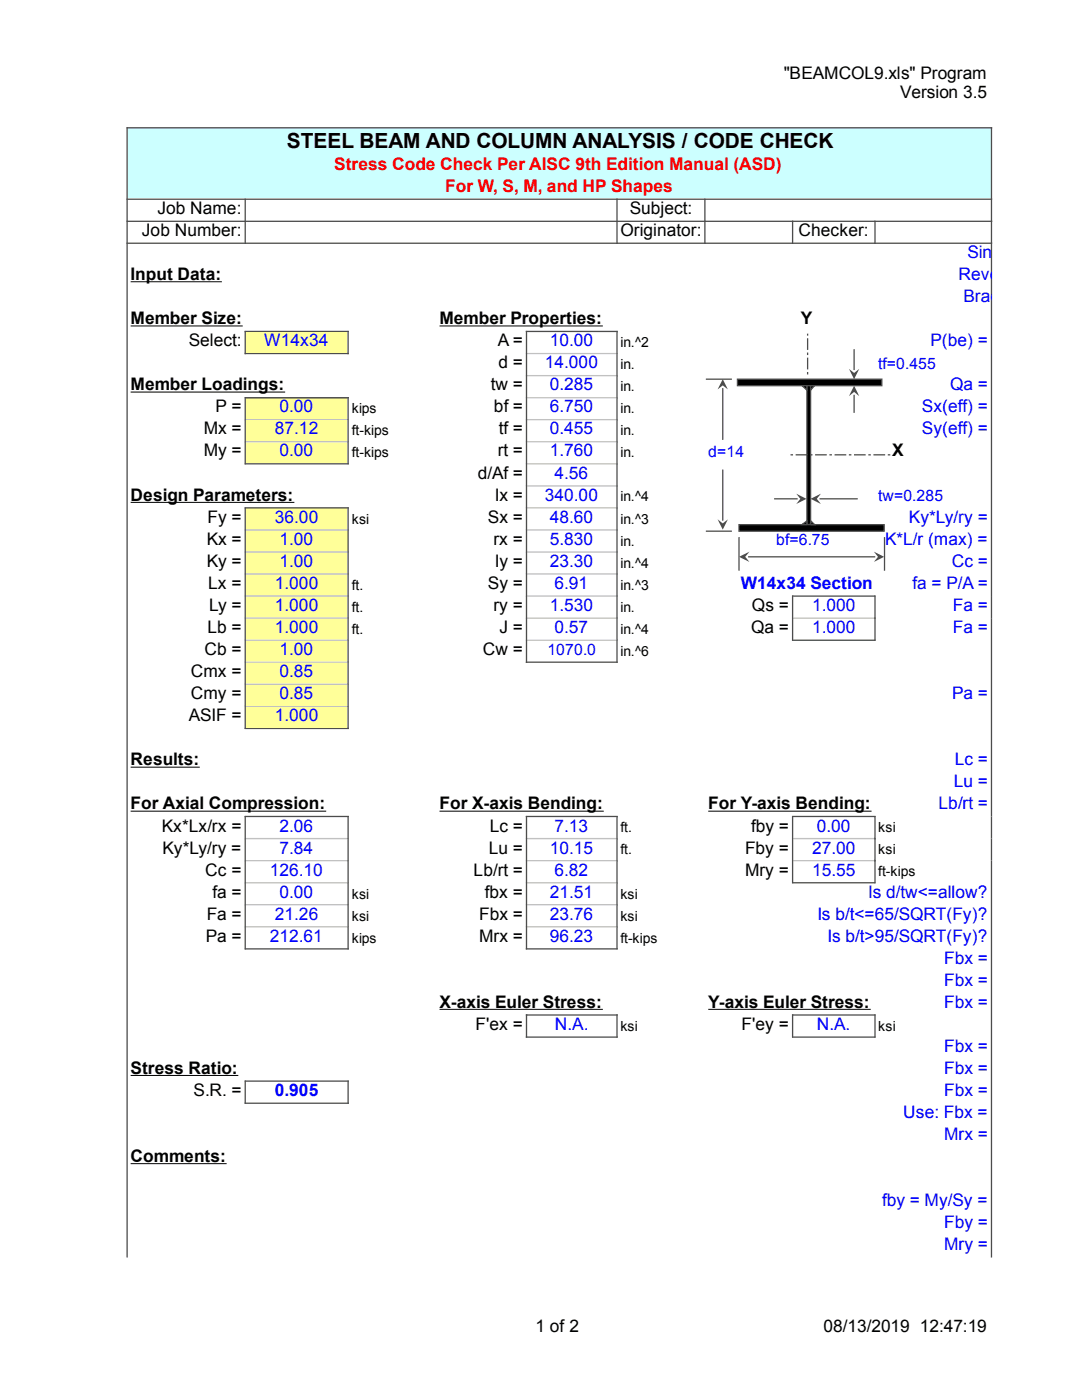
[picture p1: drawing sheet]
<svg xmlns="http://www.w3.org/2000/svg" width="216mm" height="279mm" viewBox="0 0 216 279" stroke-linecap="round" stroke-linejoin="round" font-family="sans-serif">
<path d="M25.4 25.4h172.4v14.3h-172.4z" fill-rule="evenodd" fill="#cff"/>
<g fill="#fff">
<path d="M25.4 39.7h172.4v8.8h-172.4z" fill-rule="evenodd"/>
<path d="M25.4 48.5h132.7v4.4h-132.7z" fill-rule="evenodd"/>
<path d="M174.5 48.5h23.3v4.4h-23.3z" fill-rule="evenodd"/>
<path d="M25.4 52.9h172.4v13.2h-172.4z" fill-rule="evenodd"/>
<path d="M25.4 66.1h23.5v4.4h-23.5z" fill-rule="evenodd"/>
</g>
<path d="M48.9 66.1h20.5v4.4h-20.5z" fill-rule="evenodd" fill="#ff9"/>
<g fill="#fff">
<path d="M69.4 66.1h128.4v4.4h-128.4z" fill-rule="evenodd"/>
<path d="M25.4 70.5h149.1v4.4h-149.1z" fill-rule="evenodd"/>
<path d="M25.4 74.9h172.4v4.4h-172.4z" fill-rule="evenodd"/>
<path d="M25.4 79.3h23.5v8.8h-23.5z" fill-rule="evenodd"/>
</g>
<path d="M48.9 79.3h20.5v8.8h-20.5z" fill-rule="evenodd" fill="#ff9"/>
<g fill="#fff">
<path d="M69.4 79.3h128.4v8.8h-128.4z" fill-rule="evenodd"/>
<path d="M25.4 88.1h23.5v4.4h-23.5z" fill-rule="evenodd"/>
</g>
<path d="M48.9 88.1h20.5v4.4h-20.5z" fill-rule="evenodd" fill="#ff9"/>
<g fill="#fff">
<path d="M69.4 88.1h88.7v4.4h-88.7z" fill-rule="evenodd"/>
<path d="M174.5 88.1h23.3v4.4h-23.3z" fill-rule="evenodd"/>
<path d="M25.4 92.5h172.4v4.4h-172.4z" fill-rule="evenodd"/>
<path d="M25.4 96.9h149.1v4.4h-149.1z" fill-rule="evenodd"/>
<path d="M25.4 101.3h23.5v4.4h-23.5z" fill-rule="evenodd"/>
</g>
<path d="M48.9 101.3h20.5v4.4h-20.5z" fill-rule="evenodd" fill="#ff9"/>
<g fill="#fff">
<path d="M69.4 101.3h128.4v4.4h-128.4z" fill-rule="evenodd"/>
<path d="M25.4 105.7h23.5v4.4h-23.5z" fill-rule="evenodd"/>
</g>
<path d="M48.9 105.7h20.5v4.4h-20.5z" fill-rule="evenodd" fill="#ff9"/>
<g fill="#fff">
<path d="M69.4 105.7h71.2v4.4h-71.2z" fill-rule="evenodd"/>
<path d="M158.1 105.7h39.7v4.4h-39.7z" fill-rule="evenodd"/>
<path d="M25.4 110.1h23.5v35.2h-23.5z" fill-rule="evenodd"/>
</g>
<path d="M48.9 110.1h20.5v35.2h-20.5z" fill-rule="evenodd" fill="#ff9"/>
<g fill="#fff">
<path d="M69.4 110.1h128.4v35.2h-128.4z" fill-rule="evenodd"/>
<path d="M25.4 145.3h172.4v105.6h-172.4z" fill-rule="evenodd"/>
</g>
<g fill="none" stroke="#4c4c4c" stroke-width=".26">
<path d="M25.3 25.5h172.7M25.3 39.8h172.7M25.4 25.4v225.6M48.9 39.6v9.1M123.1 39.6v9.1M140.7 39.6v9.1M197.8 25.4v225.6M25.3 44.2h172.7M25.3 48.5h172.7M158.2 44v4.7M174.6 44v4.7M48.8 66.1h20.8"/>
<path d="M48.8 70.6h20.8M48.8 79.4h20.8M48.9 66v4.7M48.9 79.2v13.5M69.5 66v4.7M69.5 79.2v13.5M104.9 66.1h18.4M105.1 66v66.3M123.1 66v66.3M48.8 92.6h20.8M48.8 101.4h20.8M48.9 101.2v44.3"/>
<path d="M69.5 101.2v44.3M158 119h16.7M158.2 118.8v9.1M174.6 118.8v9.1M104.9 132.2h18.4M158 127.8h16.7M48.8 145.4h20.8M48.8 162.9h20.8M48.9 162.8v26.7M69.5 162.8v26.7M104.9 162.9h18.4M105.1 162.8v26.7"/>
<path d="M123.1 162.8v26.7M158 162.9h16.7M158 176.2h16.7M158.2 162.8v13.5M174.6 162.8v13.5M48.8 189.4h20.8M104.9 189.4h18.4M48.8 215.8h20.8M48.9 215.7v4.6M69.5 215.7v4.6M104.9 202.6h18.4M104.9 207h18.4"/>
<path d="M105.1 202.4v4.7M123.1 202.4v4.7M158 202.6h16.7M158 207h16.7M158.2 202.4v4.7M174.6 202.4v4.7M48.8 220.2h20.8"/>
</g>
<g fill="none" stroke="#c0c0c0" stroke-width=".26">
<path d="M104.9 70.6h18.4M104.9 75h18.4M104.9 79.4h18.4M48.8 83.7h20.8M48.8 88.2h20.8M104.9 83.7h18.4M104.9 88.2h18.4M104.9 92.6h18.4M104.9 97h18.4M48.8 105.8h20.8M48.8 110.2h20.8M48.8 114.5h20.8"/>
<path d="M48.8 119h20.8M104.9 101.4h18.4M104.9 105.8h18.4M104.9 110.2h18.4M104.9 114.5h18.4M104.9 119h18.4M48.8 123.4h20.8M48.8 127.8h20.8M48.8 132.2h20.8M48.8 136.6h20.8M104.9 123.4h18.4M104.9 127.8h18.4"/>
<path d="M158 123.4h16.7M48.8 141h20.8M48.8 167.4h20.8M48.8 171.8h20.8M48.8 176.2h20.8M104.9 167.4h18.4M104.9 171.8h18.4M104.9 176.2h18.4M158 167.4h16.7M158 171.8h16.7M48.8 180.6h20.8M48.8 185h20.8"/>
<path d="M104.9 180.6h18.4M104.9 185h18.4"/>
</g>
<g fill="none" stroke="#000" stroke-width=".2">
<path d="M26.1 56.2h18.2M26.1 65.1h22.3M26.1 78.2h30.8M87.7 65.1h32.6M26.1 100.3h32.6M26.1 153.1h13.8M26.1 161.9h39M87.7 161.9h32.8M141.3 161.9h32.6M26.1 214.6h21.5M87.7 201.4h32.6M141.3 201.4h32.4"/>
<path d="M26.1 232.2h19.1"/>
</g>
<g fill="#000">
<path d="M147.1 75.7h28.9v1.3h-28.9z" fill-rule="evenodd"/>
<path d="M161 77h.7v27.7h-.7z" fill-rule="evenodd"/>
<path d="M147.5 104.7h28.9v1.3h-28.9z" fill-rule="evenodd"/>
</g>
<path d="M147.1 75.7h28.9v1.3h-28.9zM161 77h.7v27.7h-.7zM147.5 104.7h28.9v1.3h-28.9zM149.4 111.1h25.1" fill="none" stroke="#4c4c4c" stroke-width=".25"/>
<g fill="#4c4c4c">
<path d="M147.5 111.1l2-1-.8 1 .8 1z" fill-rule="evenodd"/>
<path d="M174.4 110.1l2 1-2 1 .8-1z" fill-rule="evenodd"/>
</g>
<path d="M144.2 93.8v10" fill="none" stroke="#4c4c4c" stroke-width=".25"/>
<path d="M143.2 103.6l1 .9 1-.9-1 2.1z" fill-rule="evenodd" fill="#4c4c4c"/>
<path d="M144.2 77.6v10.1" fill="none" stroke="#4c4c4c" stroke-width=".25"/>
<path d="M144.2 75.7l1 2-1-.8-1 .8z" fill-rule="evenodd" fill="#4c4c4c"/>
<path d="M141 75.7h4.9M154.6 99.6h4.4M147.5 107.3v6.5" fill="none" stroke="#4c4c4c" stroke-width=".25"/>
<path d="M158.9 98.5l2 1.1-2 1 .8-1z" fill-rule="evenodd" fill="#4c4c4c"/>
<path d="M163.7 99.6h7.3" fill="none" stroke="#4c4c4c" stroke-width=".25"/>
<path d="M161.7 99.6l2.1-1.1-.8 1.1 .8 1z" fill-rule="evenodd" fill="#4c4c4c"/>
<path d="M170.4 69.8v3.9" fill="none" stroke="#4c4c4c" stroke-width=".25"/>
<path d="M169.4 73.6l1 .8 1-.8-1 2.1z" fill-rule="evenodd" fill="#4c4c4c"/>
<path d="M170.4 78.9v3.4" fill="none" stroke="#4c4c4c" stroke-width=".25"/>
<path d="M170.4 77l1 2.1-1-.9-1 .9z" fill-rule="evenodd" fill="#4c4c4c"/>
<path d="M160.1 77h.9v.9zM161.7 77h.8l-.8 .9zM160.1 104.7l.9-.7v.7zM161.8 104l.8 .7h-.8z" fill="#000"/>
<g fill="none" stroke="#4c4c4c" stroke-width=".25">
<path d="M160.1 77h.9v.9zM161.1 66.7v.2M161.1 67.6v2.1M161.1 70.5v.2M161.1 71.5v2.1M161.1 74.4v.2M161.7 77h.8l-.8 .9zM157.9 90.8h.2M158.9 90.8h2.1M161.7 90.8h.3M162.8 90.8h2.1M165.6 90.8h.3"/>
<path d="M166.7 90.8h2M169.5 90.8h.3M170.5 90.8h2.1M173.4 90.8h.2M174.4 90.8h2.1M177.3 90.8h.2M141 106h4.9M160.1 104.7l.9-.7v.7zM161.8 104l.8 .7h-.8zM176.5 107.3v6.5"/>
</g>
<text font-size="4.2" x="57.2" y="29.5">STEEL BEAM AND COLUMN ANALYSIS / CODE CHECK</text>
<g font-size="3.5">
<text x="156.4" y="15.8">&quot;BEAMCOL9.xls&quot; Program</text>
<text x="179.6" y="19.6">Version 3.5</text>
<text x="28.3" y="47.2">Job Number:</text>
<text x="31.4" y="42.8">Job Name:</text>
<text x="123.8" y="47.2">Originator:</text>
<text x="125.7" y="42.8">Subject:</text>
<text x="159.3" y="47.2">Checker:</text>
<text x="26.1" y="55.9">Input Data:</text>
<text x="26.1" y="64.7">Member Size:</text>
<text x="87.7" y="64.7">Member Properties:</text>
<text x="159.8" y="64.7">Y</text>
<text x="37.7" y="69.1">Select:</text>
<text x="99.3" y="69.1">A =</text>
<text x="26.1" y="77.9">Member Loadings:</text>
<text x="98" y="77.9">tw =</text>
<text x="99.5" y="73.5">d =</text>
<text x="43" y="82.3">P =</text>
<text x="98.6" y="82.3">bf =</text>
<text x="40.6" y="86.7">Mx =</text>
<text x="99.6" y="86.7">tf =</text>
<text x="40.6" y="91.1">My =</text>
<text x="95.3" y="95.5">d/Af =</text>
<text x="99.3" y="91.1">rt =</text>
<text x="178" y="91.1">X</text>
<text x="26.1" y="99.9">Design Parameters:</text>
<text x="98.7" y="99.9">Ix =</text>
<text x="41.4" y="104.3">Fy =</text>
<text x="97.4" y="104.3">Sx =</text>
<text x="41.2" y="108.7">Kx =</text>
<text x="41.2" y="113.1">Ky =</text>
<text x="98.5" y="108.7">rx =</text>
<text x="98.7" y="113.1">Iy =</text>
<text x="41.6" y="117.5">Lx =</text>
<text x="97.4" y="117.5">Sy =</text>
<text x="41.7" y="121.9">Ly =</text>
<text x="98.5" y="121.9">ry =</text>
<text x="150" y="121.9">Qs =</text>
<text x="40.8" y="130.7">Cb =</text>
<text x="41.4" y="126.3">Lb =</text>
<text x="96.3" y="130.7">Cw =</text>
<text x="99.7" y="126.3">J =</text>
<text x="149.9" y="126.3">Qa =</text>
<text x="38.1" y="135.1">Cmx =</text>
<text x="37.7" y="143.9">ASIF =</text>
<text x="38.1" y="139.5">Cmy =</text>
<text x="26.1" y="152.8">Results:</text>
<text x="26.1" y="161.5">For Axial Compression:</text>
<text x="87.7" y="161.5">For X-axis Bending:</text>
<text x="141.3" y="161.5">For Y-axis Bending:</text>
<text x="32.3" y="165.9">Kx*Lx/rx =</text>
<text x="97.7" y="165.9">Lc =</text>
<text x="149.9" y="165.9">fby =</text>
<text x="32.4" y="170.4">Ky*Ly/ry =</text>
<text x="97.5" y="170.4">Lu =</text>
<text x="148.7" y="170.4">Fby =</text>
<text x="41" y="174.8">Cc =</text>
<text x="42.4" y="179.1">fa =</text>
<text x="94.5" y="174.8">Lb/rt =</text>
<text x="96.8" y="179.1">fbx =</text>
<text x="148.7" y="174.8">Mry =</text>
<text x="41.2" y="183.6">Fa =</text>
<text x="95.6" y="183.6">Fbx =</text>
<text x="41.1" y="188">Pa =</text>
<text x="95.6" y="188">Mrx =</text>
<text x="87.7" y="201.1">X-axis Euler Stress:</text>
<text x="141.3" y="201.1">Y-axis Euler Stress:</text>
<text x="94.9" y="205.5">F'ex =</text>
<text x="148" y="205.5">F'ey =</text>
<text x="26.1" y="214.3">Stress Ratio:</text>
<text x="38.6" y="218.7">S.R. =</text>
<text x="26.1" y="231.9">Comments:</text>
<text x="106.9" y="265.9">1 of 2</text>
<text x="164.3" y="265.9">08/13/2019 12:47:19</text>
</g>
<g font-size="3.5" fill="#f00">
<text x="66.7" y="33.9">Stress Code Check Per AISC 9th Edition Manual (ASD)</text>
<text x="88.8" y="38.3">For W, S, M, and HP Shapes</text>
</g>
<g font-size="3.5" fill="#00f">
<text x="193" y="51.5">Sin</text>
<text x="191.3" y="55.9">Reve</text>
<text x="192.3" y="60.3">Brac</text>
<text x="52.7" y="69.1">W14x34</text>
<text x="109.7" y="69.1">10.00</text>
<text x="185.7" y="69.1">P(be) =</text>
<text x="108.7" y="73.5">14.000</text>
<text x="109.7" y="77.9">0.285</text>
<text x="189.6" y="77.9">Qa =</text>
<text x="55.8" y="82.3">0.00</text>
<text x="109.7" y="82.3">6.750</text>
<text x="184" y="82.3">Sx(eff) =</text>
<text x="54.9" y="86.7">87.12</text>
<text x="109.7" y="86.7">0.455</text>
<text x="184" y="86.7">Sy(eff) =</text>
<text x="55.8" y="91.1">0.00</text>
<text x="109.7" y="91.1">1.760</text>
<text x="110.7" y="95.5">4.56</text>
<text x="108.7" y="99.9">340.00</text>
<text x="54.9" y="104.3">36.00</text>
<text x="109.7" y="104.3">48.60</text>
<text x="181.4" y="104.3">Ky*Ly/ry =</text>
<text x="55.8" y="108.7">1.00</text>
<text x="55.8" y="113.1">1.00</text>
<text x="109.7" y="108.7">5.830</text>
<text x="109.7" y="113.1">23.30</text>
<text x="176.6" y="108.7">K*L/r (max) =</text>
<text x="189.9" y="113.1">Cc =</text>
<text x="54.9" y="117.5">1.000</text>
<text x="110.7" y="117.5">6.91</text>
<text x="147.8" y="117.5">W14x34 Section</text>
<text x="182.1" y="117.5">fa = P/A =</text>
<text x="54.9" y="121.9">1.000</text>
<text x="109.7" y="121.9">1.530</text>
<text x="162.1" y="121.9">1.000</text>
<text x="190.1" y="121.9">Fa =</text>
<text x="54.9" y="126.3">1.000</text>
<text x="55.8" y="130.7">1.00</text>
<text x="110.7" y="126.3">0.57</text>
<text x="162.1" y="126.3">1.000</text>
<text x="190.1" y="126.3">Fa =</text>
<text x="55.8" y="135.1">0.85</text>
<text x="54.9" y="143.9">1.000</text>
<text x="55.8" y="139.5">0.85</text>
<text x="190" y="139.5">Pa =</text>
<text x="190.5" y="152.8">Lc =</text>
<text x="187.3" y="161.5">Lb/rt =</text>
<text x="190.3" y="157.1">Lu =</text>
<text x="55.8" y="165.9">2.06</text>
<text x="110.7" y="165.9">7.13</text>
<text x="163" y="165.9">0.00</text>
<text x="55.8" y="170.4">7.84</text>
<text x="109.7" y="170.4">10.15</text>
<text x="162.1" y="170.4">27.00</text>
<text x="53.8" y="174.8">126.10</text>
<text x="55.8" y="179.1">0.00</text>
<text x="109.7" y="179.1">21.51</text>
<text x="110.7" y="174.8">6.82</text>
<text x="162.1" y="174.8">15.55</text>
<text x="173.2" y="179.1">Is d/tw&lt;=allow?</text>
<text x="54.9" y="183.6">21.26</text>
<text x="109.7" y="183.6">23.76</text>
<text x="163.1" y="183.6">Is b/t&lt;=65/SQRT(Fy)?</text>
<text x="53.8" y="188">212.61</text>
<text x="109.7" y="188">96.23</text>
<text x="165.1" y="188">Is b/t&gt;95/SQRT(Fy)?</text>
<text x="188.4" y="192.4">Fbx =</text>
<text x="188.4" y="196.8">Fbx =</text>
<text x="188.4" y="201.1">Fbx =</text>
<text x="110.7" y="205.5">N.A.</text>
<text x="163" y="205.5">N.A.</text>
<text x="188.4" y="209.9">Fbx =</text>
<text x="188.4" y="214.3">Fbx =</text>
<text x="54.9" y="218.7">0.905</text>
<text x="188.4" y="218.7">Fbx =</text>
<text x="180.2" y="223.1">Use: Fbx =</text>
<text x="188.4" y="227.5">Mrx =</text>
<text x="176" y="240.7">fby = My/Sy =</text>
<text x="188.4" y="245.1">Fby =</text>
<text x="188.4" y="249.5">Mry =</text>
</g>
<g font-size="3.1" fill="#00f">
<text x="175.3" y="73.6">tf=0.455</text>
<text x="141.3" y="91.2">d=14</text>
<text x="175.3" y="100">tw=0.285</text>
<text x="154.9" y="108.8">bf=6.75</text>
<text x="109.2" y="130.8">1070.0</text>
</g>
<g font-size="2.8">
<text x="123.8" y="69.3">in.^2</text>
<text x="123.8" y="73.7">in.</text>
<text x="70.2" y="82.5">kips</text>
<text x="123.8" y="78.1">in.</text>
<text x="123.8" y="82.5">in.</text>
<text x="70.2" y="86.9">ft-kips</text>
<text x="123.8" y="86.9">in.</text>
<text x="70.2" y="91.3">ft-kips</text>
<text x="123.8" y="91.3">in.</text>
<text x="123.8" y="100.1">in.^4</text>
<text x="70.2" y="104.5">ksi</text>
<text x="123.8" y="104.5">in.^3</text>
<text x="123.8" y="108.9">in.</text>
<text x="123.8" y="113.3">in.^4</text>
<text x="70.2" y="117.7">ft.</text>
<text x="123.8" y="117.7">in.^3</text>
<text x="70.2" y="122.1">ft.</text>
<text x="123.8" y="122.1">in.</text>
<text x="70.2" y="126.5">ft.</text>
<text x="123.8" y="126.5">in.^4</text>
<text x="123.8" y="130.9">in.^6</text>
<text x="123.8" y="166.1">ft.</text>
<text x="175.3" y="166.1">ksi</text>
<text x="123.8" y="170.5">ft.</text>
<text x="175.3" y="170.5">ksi</text>
<text x="70.2" y="179.3">ksi</text>
<text x="123.8" y="179.3">ksi</text>
<text x="175.3" y="174.9">ft-kips</text>
<text x="70.2" y="183.7">ksi</text>
<text x="123.8" y="183.7">ksi</text>
<text x="70.2" y="188.1">kips</text>
<text x="123.8" y="188.1">ft-kips</text>
<text x="123.8" y="205.7">ksi</text>
<text x="175.3" y="205.7">ksi</text>
</g>
</svg>
